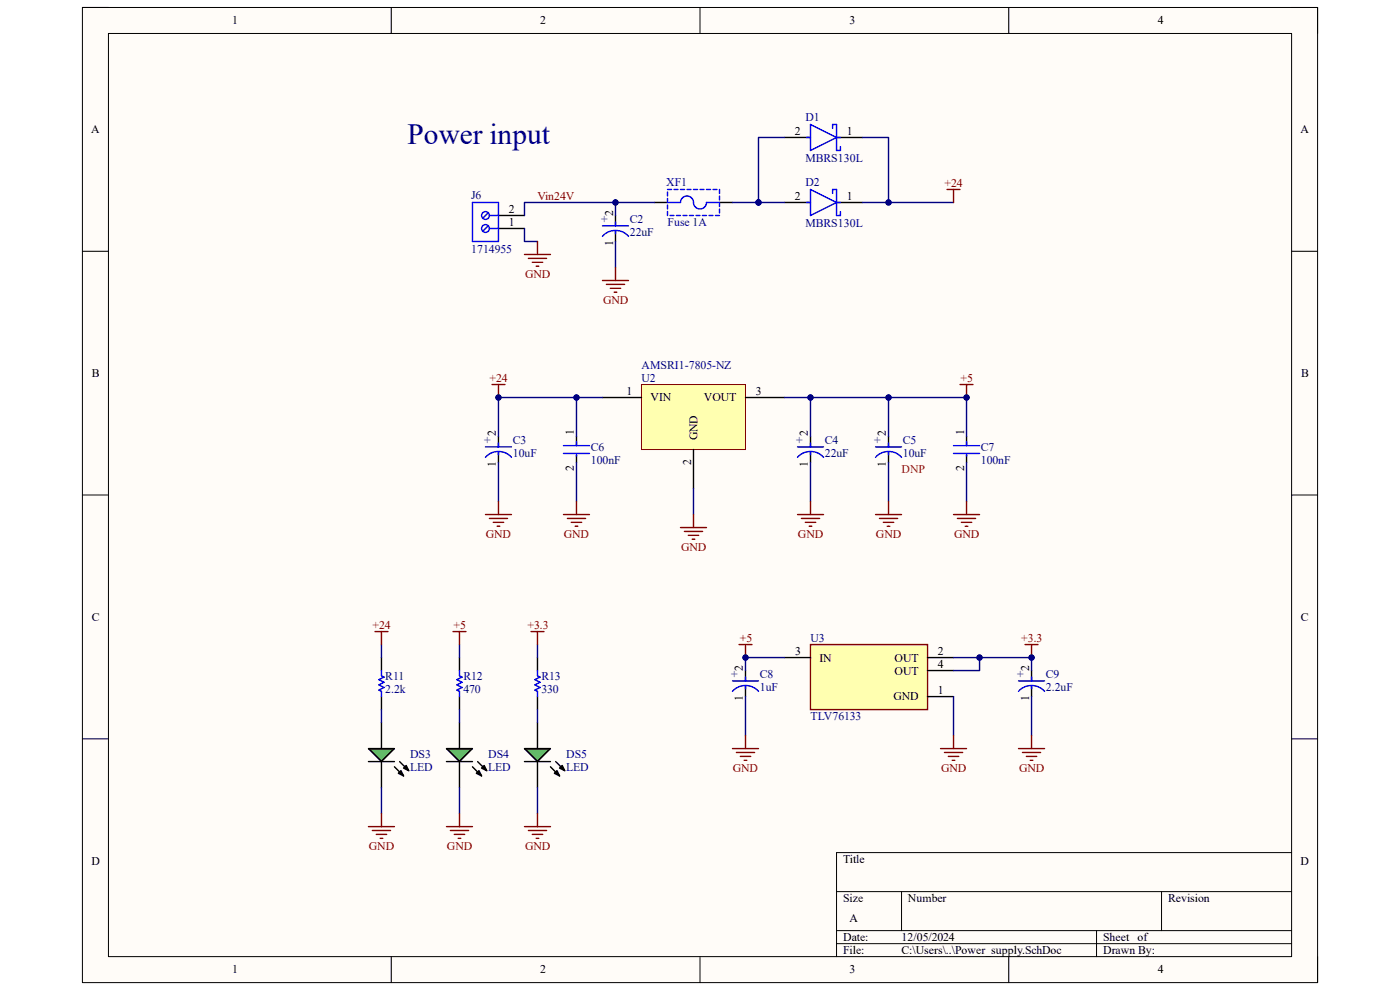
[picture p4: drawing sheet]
<svg xmlns="http://www.w3.org/2000/svg" width="297mm" height="210mm" viewBox="0 0 297 210" stroke-linecap="round" stroke-linejoin="round" font-family="sans-serif">
<path d="M17.5 1.6h262v206.8h-262z" fill-rule="evenodd" fill="#fffcf8"/>
<path d="M17.5 1.6h262v206.8h-262z" fill="none" stroke="#000" stroke-width=".21"/>
<path d="M23 7.1h251v195.8h-251z" fill-rule="evenodd" fill="#fffcf8"/>
<g fill="none" stroke="#000" stroke-width=".21">
<path d="M17.5 1.6h5.5M23 7.1h251v195.8h-251zM83 1.6v5.5M148.5 1.6v5.5M214 1.6v5.5M274 1.6h5.5v5.5M17.5 53.3h5.5M274 53.3h5.5M17.5 105h5.5M274 105h5.5M17.5 156.7h5.5M274 156.7h5.5"/>
<path d="M177.5 189.1h96.5M177.5 197.4h96.5M191.3 189.1v8.3M232.6 197.4v5.5M246.4 189.1v8.3M274 180.9h-96.5v22M83 202.9v5.5M148.5 202.9v5.5M177.5 200.2h96.5M214 202.9v5.5M279.5 202.9v5.5"/>
</g>
<path d="M136.1 81.6h22.1v13.8h-22.1z" fill-rule="evenodd" fill="#ffffb0"/>
<path d="M136.1 81.6h22.1v13.8h-22.1z" fill="none" stroke="#800000" stroke-width=".21"/>
<g fill="none" stroke="#000" stroke-width=".3">
<path d="M105.7 48.5h5.6M105.7 45.7h5.6M105.7 92.6v2.2M105.7 95.9v2.2M122.3 92.6v1.9M122.3 96.5v1.6M127.8 84.3h8.3M147.1 95.4v8.2M158.2 84.3h8.2M171.9 92.6v2.2M171.9 95.9v2.2M188.5 92.6v2.2"/>
<path d="M188.5 95.9v2.2M205.1 92.6v1.9M205.1 96.5v1.6"/>
</g>
<g fill="none" stroke="#00f" stroke-width=".3">
<path d="M103 97a3.7 3.7 0 0 1 5.5 0M103 94.8h5.5M105.7 94v.8M105.7 95.9v.6M119.5 94.5h5.6M119.5 96.2h5.6M122.3 93.7v.8M122.3 96.5v.2M169.2 97a3.7 3.7 0 0 1 5.5 0M169.2 94.8h5.5M171.9 94v.8M171.9 95.9v.6"/>
<path d="M185.7 97a3.7 3.7 0 0 1 5.6 0M185.7 94.8h5.6M188.5 94v.8M188.5 95.9v.6M202.3 96.2h5.5M202.3 94.5h5.5M205.1 93.7v.8M205.1 96.5v.2"/>
</g>
<circle cx="103" cy="48.5" r=".83" fill="#fff"/>
<g fill="none" stroke="#00f" stroke-width=".3">
<path d="M103.6 47.9l-1.2 1.2"/>
<circle cx="103" cy="48.5" r=".83"/>
</g>
<circle cx="103" cy="45.7" r=".83" fill="#fff"/>
<g fill="none" stroke="#00f" stroke-width=".3">
<path d="M171.1 29.2h.8M171.9 26.4l5.6 2.8-5.6 2.7zM176.6 27.2v-.8h.9v5.5h.8v-.8M177.5 29.2h.8M100.2 43h5.5v8.2h-5.5zM103.6 45.1l-1.2 1.2M103.8 48.5h1.9M103.8 45.7h1.9M127.8 47.9h5.5M127.8 50.1a3.7 3.7 0 0 1 5.5 0M130.6 47.1v.8M130.6 49v.6"/>
<path d="M141.6 42.1v.9h2.8a1.38 1.38 0 0 1 1.3-1.4 1.38 1.38 0 0 1 1.4 1.4 1.38 1.38 0 0 0 1.4 1.3 1.38 1.38 0 0 0 1.4-1.3h2.7v.8M141.6 40.2h.9M141.6 40.7v.9M141.6 43.5v.8M141.6 44.9v.8M142.1 45.7h.9M143 40.2h.8M143.5 45.7h.9M144.4 40.2h.8M144.9 45.7h.8M145.7 40.2h.9M146.3 45.7h.8"/>
<path d="M147.1 40.2h.9M147.6 45.7h.9M148.5 40.2h.9M149 45.7h.9M149.9 40.2h.8M150.4 45.7h.9M151.3 40.2h.8M151.8 45.7h.8M152.6 40.2v.9M152.6 41.6v.8M152.6 44.3v.9M171.1 43h.8"/>
<path d="M171.9 40.2l5.6 2.8-5.6 2.7zM176.6 41v-.8h.9v5.5h.8v-.8M177.5 43h.8"/>
<circle cx="103" cy="45.7" r=".83"/>
</g>
<path d="M166.4 29.2h5.5M177.5 29.2h5.5M130.6 45.7v2.2M130.6 49v2.2M138.8 43h2.8M152.6 43h2.8M166.4 43h5.5M177.5 43h5.5M80.9 153.3v5.5M80.9 161.6v5.5" fill="none" stroke="#000" stroke-width=".3"/>
<path d="M78.2 158.8h5.5l-2.8 2.8z" fill="#00bf00"/>
<path d="M80.9 139.5v2.8M78.2 158.8h5.5l-2.8 2.8zM80.9 147.8v2.7M97.5 153.3v5.5M78.2 161.6h5.5M83.7 162.7l1.9 1.9M84.8 161.6l1.9 1.9M85.1 163.5l.5 1.1-1.1-.6zM85.6 162.9l.6-.5 .5 1.1zM97.5 161.6v5.5" fill="none" stroke="#000" stroke-width=".3"/>
<path d="M85.1 163.5l.5 1.1-1.1-.6zM85.6 162.9l.6-.5 .5 1.1z" fill="#000"/>
<path d="M80.9 142.3v1.1l.6 .2-1.1 .6 1.1 .5-1.1 .6 1.1 .5-1.1 .6 .5 .3v1.1" fill="none" stroke="#00f" stroke-width=".3"/>
<path d="M94.7 158.8h5.5l-2.7 2.8z" fill="#00bf00"/>
<path d="M97.5 139.5v2.8M94.7 158.8h5.5l-2.7 2.8zM97.5 147.8v2.7M114 153.3v5.5M94.7 161.6h5.5M100.2 162.7l2 1.9M101.1 164l.5-.5 .6 1.1zM101.3 161.6l2 1.9M102.7 162.4l.6 1.1-1.1-.6zM114 161.6v5.5" fill="none" stroke="#000" stroke-width=".3"/>
<path d="M101.1 164l.5-.5 .6 1.1zM102.7 162.4l.6 1.1-1.1-.6z" fill="#000"/>
<path d="M97.5 142.3v1.1l.5 .2-1.1 .6 1.1 .5-1.1 .6 1.1 .5-1.1 .6 .6 .3v1.1" fill="none" stroke="#00f" stroke-width=".3"/>
<path d="M111.3 158.8h5.5l-2.8 2.8z" fill="#00bf00"/>
<path d="M114 139.5v2.8M111.3 158.8h5.5l-2.8 2.8zM114 147.8v2.7M111.3 161.6h5.5M116.8 162.7l1.9 1.9M117.6 164l.6-.5 .5 1.1zM117.9 161.6l1.9 1.9M118.7 162.9l.6-.5 .5 1.1z" fill="none" stroke="#000" stroke-width=".3"/>
<path d="M117.6 164l.6-.5 .5 1.1zM118.7 162.9l.6-.5 .5 1.1z" fill="#000"/>
<path d="M114 142.3v1.1l.6 .2-1.1 .6 1.1 .5-1.1 .6 1.1 .5-1.1 .6 .5 .3v1.1" fill="none" stroke="#00f" stroke-width=".3"/>
<path d="M171.9 136.7h24.9v13.8h-24.9z" fill-rule="evenodd" fill="#ffffb0"/>
<path d="M171.9 136.7h24.9v13.8h-24.9z" fill="none" stroke="#800000" stroke-width=".3"/>
<path d="M166.4 139.5h5.5M196.8 139.5h5.5M158.2 142.3v2.2M158.2 145.6v2.2M196.8 142.3h5.5M196.8 147.8h5.5M218.8 142.3v2.2M218.8 145.6v2.2" fill="none" stroke="#000" stroke-width=".3"/>
<path d="M155.4 146.7a3.7 3.7 0 0 1 5.5 0M155.4 144.5h5.5M158.2 143.6v.9M158.2 145.6v.5M216.1 144.5h5.5M216.1 146.7a3.7 3.7 0 0 1 5.5 0M218.8 143.6v.9M218.8 145.6v.5" fill="none" stroke="#00f" stroke-width=".3"/>
<path d="M122.3 98.1v8.3M127.8 84.3h-5.5v8.3M205.1 98.1v8.3M147.1 103.6v5.6" fill="none" stroke="#000080" stroke-width=".3"/>
<circle cx="122.3" cy="84.3" r=".55" fill="#000080"/>
<circle cx="122.3" cy="84.3" r=".55" fill="none" stroke="#000080" stroke-width=".21"/>
<path d="M188.5 84.3v8.3" fill="none" stroke="#000080" stroke-width=".3"/>
<circle cx="188.5" cy="84.3" r=".55" fill="#000080"/>
<circle cx="188.5" cy="84.3" r=".55" fill="none" stroke="#000080" stroke-width=".21"/>
<path d="M171.9 84.3v8.3" fill="none" stroke="#000080" stroke-width=".3"/>
<circle cx="171.9" cy="84.3" r=".55" fill="#000080"/>
<circle cx="171.9" cy="84.3" r=".55" fill="none" stroke="#000080" stroke-width=".21"/>
<path d="M122.3 84.3h-16.6v8.3" fill="none" stroke="#000080" stroke-width=".3"/>
<circle cx="122.3" cy="84.3" r=".55" fill="#000080"/>
<circle cx="122.3" cy="84.3" r=".55" fill="none" stroke="#000080" stroke-width=".21"/>
<circle cx="105.7" cy="84.3" r=".55" fill="#000080"/>
<circle cx="105.7" cy="84.3" r=".55" fill="none" stroke="#000080" stroke-width=".21"/>
<path d="M166.4 29.2h-5.5v13.8M111.3 48.5v2.7h2.7M105.7 98.1v8.3M171.9 98.1v8.3M188.5 98.1v8.3" fill="none" stroke="#000080" stroke-width=".3"/>
<circle cx="160.9" cy="42.9" r=".55" fill="#000080"/>
<circle cx="160.9" cy="42.9" r=".55" fill="none" stroke="#000080" stroke-width=".21"/>
<path d="M160.9 43h5.5" fill="none" stroke="#000080" stroke-width=".3"/>
<circle cx="160.9" cy="42.9" r=".55" fill="#000080"/>
<circle cx="160.9" cy="42.9" r=".55" fill="none" stroke="#000080" stroke-width=".21"/>
<path d="M183 29.2h5.5v13.8h-5.5" fill="none" stroke="#000080" stroke-width=".3"/>
<circle cx="188.5" cy="43" r=".55" fill="#000080"/>
<circle cx="188.5" cy="43" r=".55" fill="none" stroke="#000080" stroke-width=".21"/>
<path d="M188.5 43h13.8" fill="none" stroke="#000080" stroke-width=".3"/>
<circle cx="188.5" cy="43" r=".55" fill="#000080"/>
<circle cx="188.5" cy="43" r=".55" fill="none" stroke="#000080" stroke-width=".21"/>
<path d="M155.4 43h5.5" fill="none" stroke="#000080" stroke-width=".3"/>
<circle cx="160.9" cy="42.9" r=".55" fill="#000080"/>
<circle cx="160.9" cy="42.9" r=".55" fill="none" stroke="#000080" stroke-width=".21"/>
<path d="M130.6 43v2.7M130.6 51.2v5.5" fill="none" stroke="#000080" stroke-width=".3"/>
<circle cx="130.6" cy="42.9" r=".55" fill="#000080"/>
<circle cx="130.6" cy="42.9" r=".55" fill="none" stroke="#000080" stroke-width=".21"/>
<path d="M166.4 84.3h38.7v8.3" fill="none" stroke="#000080" stroke-width=".3"/>
<circle cx="171.9" cy="84.3" r=".55" fill="#000080"/>
<circle cx="171.9" cy="84.3" r=".55" fill="none" stroke="#000080" stroke-width=".21"/>
<circle cx="188.5" cy="84.3" r=".55" fill="#000080"/>
<circle cx="188.5" cy="84.3" r=".55" fill="none" stroke="#000080" stroke-width=".21"/>
<circle cx="205.1" cy="84.3" r=".55" fill="#000080"/>
<circle cx="205.1" cy="84.3" r=".55" fill="none" stroke="#000080" stroke-width=".21"/>
<path d="M80.9 136.7v2.8M97.5 136.7v2.8M114 136.7v2.8M202.3 139.5h5.5v2.8h-5.5M80.9 150.5v2.8M97.5 150.5v2.8M114 150.5v2.8M158.2 147.8v8.2M202.3 147.8v8.3M80.9 167.1v5.5M97.5 167.1v5.5M114 167.1v5.5" fill="none" stroke="#000080" stroke-width=".3"/>
<circle cx="207.8" cy="139.5" r=".55" fill="#000080"/>
<circle cx="207.8" cy="139.5" r=".55" fill="none" stroke="#000080" stroke-width=".21"/>
<path d="M166.4 139.5h-8.2v2.8M218.8 147.8v8.3" fill="none" stroke="#000080" stroke-width=".3"/>
<circle cx="158.2" cy="139.5" r=".55" fill="#000080"/>
<circle cx="158.2" cy="139.5" r=".55" fill="none" stroke="#000080" stroke-width=".21"/>
<path d="M207.8 139.5h11v2.8" fill="none" stroke="#000080" stroke-width=".3"/>
<circle cx="218.8" cy="139.5" r=".55" fill="#000080"/>
<circle cx="218.8" cy="139.5" r=".55" fill="none" stroke="#000080" stroke-width=".21"/>
<circle cx="207.8" cy="139.5" r=".55" fill="#000080"/>
<circle cx="207.8" cy="139.5" r=".55" fill="none" stroke="#000080" stroke-width=".21"/>
<path d="M138.8 43h-27.5v2.7" fill="none" stroke="#000080" stroke-width=".3"/>
<circle cx="130.6" cy="42.9" r=".55" fill="#000080"/>
<circle cx="130.6" cy="42.9" r=".55" fill="none" stroke="#000080" stroke-width=".21"/>
<path d="M217.5 136.7h2.7M218.8 136.7v2.8" fill="none" stroke="#800000" stroke-width=".3"/>
<circle cx="218.8" cy="139.5" r=".55" fill="#000080"/>
<circle cx="218.8" cy="139.5" r=".55" fill="none" stroke="#000080" stroke-width=".21"/>
<path d="M203.7 81.6h2.7M205.1 81.6v2.7M112.6 134h2.8M114 134v2.7" fill="none" stroke="#800000" stroke-width=".3"/>
<circle cx="205.1" cy="84.3" r=".55" fill="#000080"/>
<circle cx="205.1" cy="84.3" r=".55" fill="none" stroke="#000080" stroke-width=".21"/>
<g fill="none" stroke="#800000" stroke-width=".3">
<path d="M127.8 59.5h5.5M130.6 56.7v2.8M200.9 40.2h2.8M202.3 40.2v2.8M128.6 60.3h3.9M129.5 61.2h2.2M130.3 62h.6M103 109.2h5.5M103.8 110h3.9M104.6 110.8h2.3M105.5 111.6h.5M105.7 106.4v2.8"/>
<path d="M119.5 109.2h5.6M120.4 110h3.8M121.2 110.8h2.2M122 111.6h.6M122.3 106.4v2.8M144.4 111.9h5.5M145.2 112.7h3.9M146 113.6h2.2M146.8 114.4h.6M147.1 109.2v2.7M169.2 109.2h5.5M170 110h3.9"/>
<path d="M170.8 110.8h2.3M171.7 111.6h.5M171.9 106.4v2.8M185.7 109.2h5.6M186.6 110h3.8M187.4 110.8h2.2M188.2 111.6h.6M188.5 106.4v2.8M202.3 109.2h5.5M203.1 110h3.9M204 110.8h2.2M204.8 111.6h.5"/>
<path d="M205.1 106.4v2.8M79.5 134h2.8M80.9 134v2.7M96.1 134h2.8M97.5 134v2.7M156.8 136.7h2.7M158.2 136.7v2.8M155.4 158.8h5.5M156.2 159.6h3.9M158.2 156v2.8M199.5 158.8h5.6M200.4 159.6h3.8"/>
<path d="M202.3 156.1v2.7M216.1 158.8h5.5M216.9 159.6h3.9M218.8 156.1v2.7M78.2 175.4h5.5M79 176.2h3.9M79.8 177h2.2M80.7 177.8h.5M80.9 172.6v2.8M94.7 175.4h5.5M95.5 176.2h3.9M96.4 177h2.2"/>
<path d="M97.2 177.8h.6M97.5 172.6v2.8M111.3 175.4h5.5M112.1 176.2h3.9M112.9 177h2.2M113.7 177.8h.6M114 172.6v2.8M157.1 160.5h2.2M157.9 161.3h.5M201.2 160.5h2.2M202 161.3h.6M217.7 160.5h2.2"/>
<path d="M218.6 161.3h.5"/>
</g>
<circle cx="158.2" cy="139.5" r=".55" fill="#000080"/>
<circle cx="158.2" cy="139.5" r=".55" fill="none" stroke="#000080" stroke-width=".21"/>
<path d="M104.4 81.6h2.7M105.7 81.6v2.7" fill="none" stroke="#800000" stroke-width=".3"/>
<circle cx="105.7" cy="84.3" r=".55" fill="#000080"/>
<circle cx="105.7" cy="84.3" r=".55" fill="none" stroke="#000080" stroke-width=".21"/>
<path d="M111.3 54h5.5M112.1 54.8h3.9M112.9 55.6h2.2M113.7 56.5h.6M114 51.2v2.8" fill="none" stroke="#800000" stroke-width=".3"/>
<text font-size="6.2" fill="#000080" x="86.4" y="30.6">Power input</text>
<g font-size="2.5">
<text x="49.3" y="5.2">1</text>
<text x="114.6" y="5.2">2</text>
<text x="180.2" y="5.2">3</text>
<text x="245.6" y="5.2">4</text>
<text x="19.3" y="28.3">A</text>
<text x="168.6" y="28.6">2</text>
<text x="179.7" y="28.6">1</text>
<text x="275.9" y="28.3">A</text>
<text x="107.9" y="47.9">1</text>
<text x="107.9" y="45.2">2</text>
<text x="130.1" y="45.7" transform="rotate(-90 130.1 45.7)">2</text>
<text x="168.6" y="42.4">2</text>
<text x="179.7" y="42.4">1</text>
<text x="130.1" y="52.2" transform="rotate(-90 130.1 52.2)">1</text>
<text x="19.5" y="80">B</text>
<text x="132.9" y="83.8">1</text>
<text x="160.4" y="83.8">3</text>
<text x="276" y="80">B</text>
<text x="138" y="85.1">VIN</text>
<text x="149.4" y="85.1">VOUT</text>
<text x="105.2" y="92.6" transform="rotate(-90 105.2 92.6)">2</text>
<text x="121.8" y="92.3" transform="rotate(-90 121.8 92.3)">1</text>
<text x="148" y="93.4" transform="rotate(-90 148 93.4)">GND</text>
<text x="171.4" y="92.6" transform="rotate(-90 171.4 92.6)">2</text>
<text x="188" y="92.6" transform="rotate(-90 188 92.6)">2</text>
<text x="204.5" y="92.3" transform="rotate(-90 204.5 92.3)">1</text>
<text x="105.2" y="99.1" transform="rotate(-90 105.2 99.1)">1</text>
<text x="121.8" y="99.8" transform="rotate(-90 121.8 99.8)">2</text>
<text x="146.6" y="98.7" transform="rotate(-90 146.6 98.7)">2</text>
<text x="171.4" y="99.1" transform="rotate(-90 171.4 99.1)">1</text>
<text x="188" y="99.1" transform="rotate(-90 188 99.1)">1</text>
<text x="204.5" y="99.8" transform="rotate(-90 204.5 99.8)">2</text>
<text x="19.5" y="131.7">C</text>
<text x="276" y="131.7">C</text>
<text x="157.6" y="142.2" transform="rotate(-90 157.6 142.2)">2</text>
<text x="168.7" y="138.9">3</text>
<text x="173.9" y="140.3">IN</text>
<text x="189.8" y="140.3">OUT</text>
<text x="189.8" y="143.1">OUT</text>
<text x="199" y="138.9">2</text>
<text x="199" y="141.7">4</text>
<text x="218.3" y="142.2" transform="rotate(-90 218.3 142.2)">2</text>
<text x="157.6" y="148.7" transform="rotate(-90 157.6 148.7)">1</text>
<text x="189.5" y="148.6">GND</text>
<text x="199" y="147.2">1</text>
<text x="218.3" y="148.7" transform="rotate(-90 218.3 148.7)">1</text>
<text x="19.4" y="183.4">D</text>
<text x="178.9" y="183">Title</text>
<text x="275.9" y="183.4">D</text>
<text x="178.9" y="191.3">Size</text>
<text x="192.6" y="191.3">Number</text>
<text x="247.8" y="191.3">Revision</text>
<text x="180.2" y="195.5">A</text>
<text x="178.9" y="199.6">Date:</text>
<text x="178.9" y="202.4">File:</text>
<text x="191.3" y="199.6">12/05/2024</text>
<text x="191.3" y="202.4">C:\Users\..\Power_supply.SchDoc</text>
<text x="234" y="199.6">Sheet</text>
<text x="234" y="202.4">Drawn By:</text>
<text x="241.4" y="199.6">of</text>
<text x="49.3" y="206.5">1</text>
<text x="114.6" y="206.5">2</text>
<text x="180.2" y="206.5">3</text>
<text x="245.6" y="206.5">4</text>
</g>
<g font-size="2.5" fill="#000080">
<text x="170.9" y="25.6">D1</text>
<text x="170.9" y="34.4">MBRS130L</text>
<text x="141.4" y="39.4">XF1</text>
<text x="170.9" y="39.4">D2</text>
<text x="99.9" y="42.1">J6</text>
<text x="127.6" y="47.4">+</text>
<text x="133.6" y="47.4">C2</text>
<text x="141.6" y="47.9">Fuse 1A</text>
<text x="99.9" y="53.7">1714955</text>
<text x="133.6" y="50.1">22uF</text>
<text x="170.9" y="48.2">MBRS130L</text>
<text x="136.1" y="81">U2</text>
<text x="136.1" y="78.3">AMSRI1-7805-NZ</text>
<text x="102.7" y="94.2">+</text>
<text x="108.8" y="94.2">C3</text>
<text x="125.3" y="95.6">C6</text>
<text x="168.9" y="94.2">+</text>
<text x="175" y="94.2">C4</text>
<text x="185.5" y="94.2">+</text>
<text x="191.5" y="94.2">C5</text>
<text x="208.1" y="95.6">C7</text>
<text x="108.8" y="97">10uF</text>
<text x="125.3" y="98.4">100nF</text>
<text x="175" y="97">22uF</text>
<text x="191.5" y="97">10uF</text>
<text x="208.1" y="98.4">100nF</text>
<text x="172" y="136.2">U3</text>
<text x="155.1" y="143.9">+</text>
<text x="161.2" y="143.9">C8</text>
<text x="215.8" y="143.9">+</text>
<text x="221.9" y="143.9">C9</text>
<text x="81.7" y="144.2">R11</text>
<text x="81.7" y="146.9">2.2k</text>
<text x="98.3" y="144.2">R12</text>
<text x="98.3" y="146.9">470</text>
<text x="114.9" y="144.2">R13</text>
<text x="114.9" y="146.9">330</text>
<text x="161.2" y="146.6">1uF</text>
<text x="221.9" y="146.6">2.2uF</text>
<text x="172" y="152.7">TLV76133</text>
<text x="87" y="160.7">DS3</text>
<text x="103.5" y="160.7">DS4</text>
<text x="120.1" y="160.7">DS5</text>
<text x="87" y="163.5">LED</text>
<text x="103.5" y="163.5">LED</text>
<text x="120.1" y="163.5">LED</text>
</g>
<g font-size="2.5" fill="#800000">
<text x="200.4" y="39.6">+24</text>
<text x="114" y="42.4">Vin24V</text>
<text x="111.4" y="58.9">GND</text>
<text x="127.9" y="64.5">GND</text>
<text x="103.8" y="81">+24</text>
<text x="203.8" y="81">+5</text>
<text x="103.1" y="114.1">GND</text>
<text x="119.6" y="114.1">GND</text>
<text x="144.5" y="116.9">GND</text>
<text x="169.3" y="114.1">GND</text>
<text x="185.8" y="114.1">GND</text>
<text x="202.4" y="114.1">GND</text>
<text x="79" y="133.4">+24</text>
<text x="96.2" y="133.4">+5</text>
<text x="111.9" y="133.4">+3.3</text>
<text x="156.9" y="136.2">+5</text>
<text x="216.7" y="136.2">+3.3</text>
<text x="155.5" y="163.7">GND</text>
<text x="199.6" y="163.7">GND</text>
<text x="216.2" y="163.7">GND</text>
<text x="78.3" y="180.3">GND</text>
<text x="94.8" y="180.3">GND</text>
<text x="111.4" y="180.3">GND</text>
</g>
<text font-size="2.5" fill="#f00" x="191.3" y="100.3">DNP</text>
</svg>
